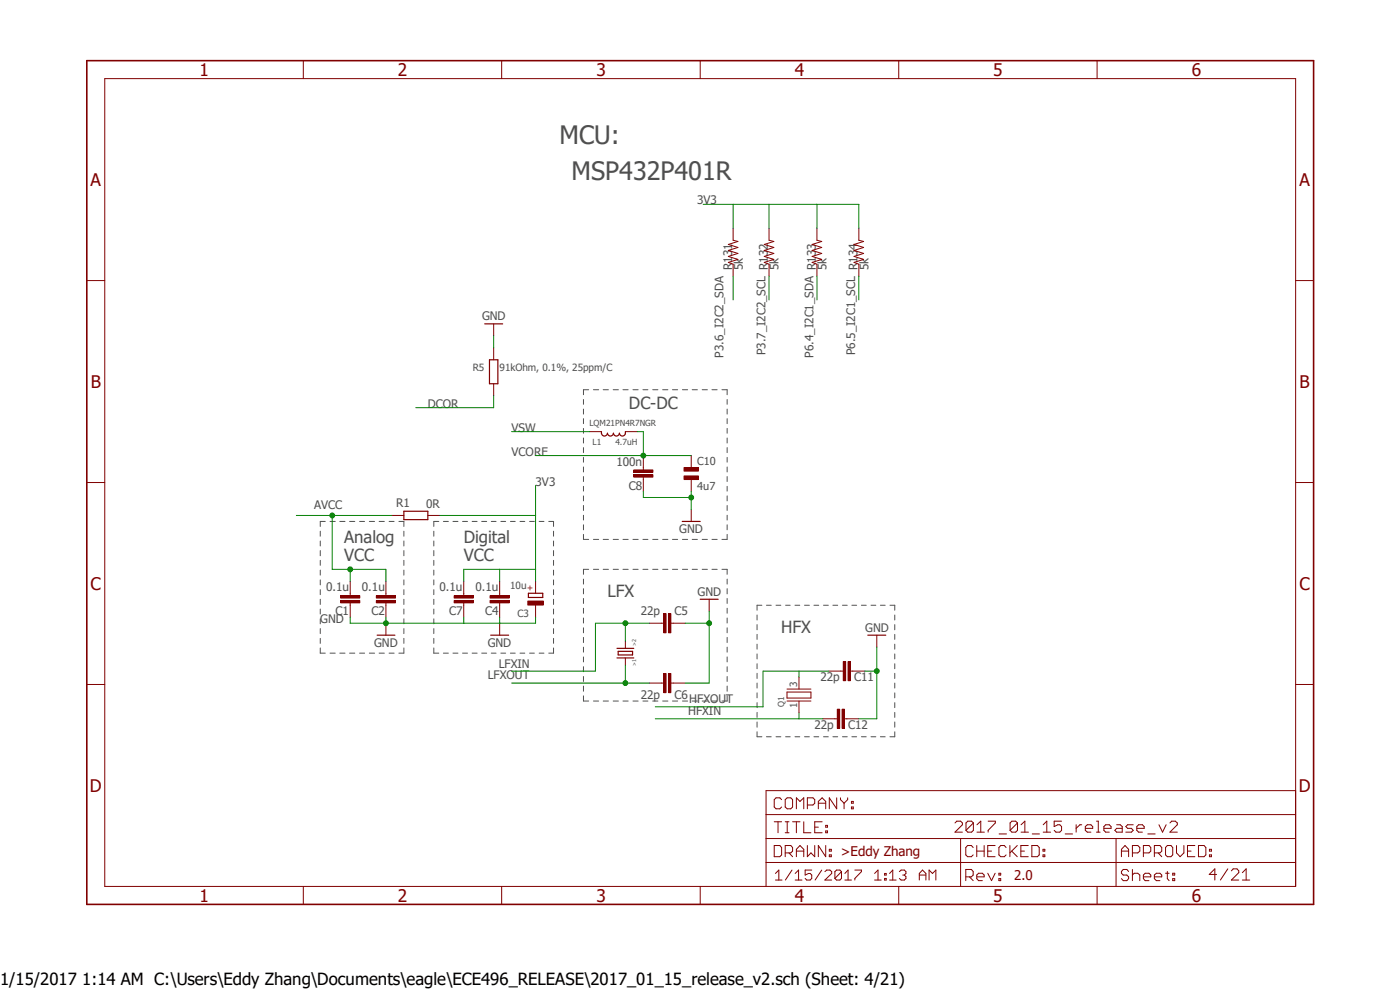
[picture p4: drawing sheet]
<svg xmlns="http://www.w3.org/2000/svg" width="297mm" height="210mm" viewBox="0 0 297 210" stroke-linecap="round" stroke-linejoin="round" font-family="sans-serif">
<path d="M17.9 12.5l261.2 179.9M279.1 12.5l-261.2 179.9" fill="none" stroke="#fff" stroke-width=".21"/>
<g fill="none" stroke="#505050" stroke-width=".21">
<path d="M123.8 84.8v1M123.8 86.8v1M123.8 88.8v1.1M123.8 90.9v1M123.8 92.9v1.1M123.8 95v1M123.8 97v1M123.8 99.1v1M124.9 82.7h-1.1v1M125.9 82.7h1.1M128 82.7h1.1M130.1 82.7h1.1"/>
<path d="M132.2 82.7h1.1M134.3 82.7h1.1M136.4 82.7h1.1M138.5 82.7h1.1M140.6 82.7h1.1M142.7 82.7h1.1M144.8 82.7h1.1M146.9 82.7h1.1M149 82.7h1.1M151 82.7h1.1M153.2 82.7h1.1v1M154.3 84.8v1"/>
<path d="M154.3 86.8v1M154.3 88.8v1.1M154.3 90.9v1M154.3 92.9v1.1M154.3 95v1M154.3 97v1M154.3 99.1v1M67.9 112.7v1M67.9 114.8v1M67.9 116.8v1.1M67.9 118.9v1M69 110.6h-1.1v1.1"/>
<path d="M70 110.6h1.1M72.1 110.6h1.1M74.2 110.6h1.1M76.3 110.6h1M78.4 110.6h1.1M80.4 110.6h1.1M82.5 110.6h1.1M84.6 110.6h1.1v1.1M85.7 112.7v1M85.7 114.8v1M85.7 116.8v1.1M85.7 118.9v1"/>
<path d="M92 112.7v1M92 114.8v1M92 116.8v1.1M92 118.9v1M93.1 110.6h-1.1v1.1M94.1 110.6h1M96.1 110.6h1.1M98.1 110.6h1.1M100.2 110.6h1M102.2 110.6h1.1M104.2 110.6h1M106.3 110.6h1"/>
<path d="M108.3 110.6h1M110.3 110.6h1M112.4 110.6h1M114.4 110.6h1M116.4 110.6h1v1.1M117.4 112.7v1M117.4 114.8v1M117.4 116.8v1.1M117.4 118.9v1M123.8 101.1v1.1M123.8 103.2v1M123.8 105.2v1.1"/>
<path d="M123.8 107.2v1.1M123.8 109.3v1M123.8 111.3v1.1M123.8 113.4v1h1.1M125.9 114.4h1.1M128 114.4h1.1M130.1 114.4h1.1M132.2 114.4h1.1M134.3 114.4h1.1M136.4 114.4h1.1M138.5 114.4h1.1M140.6 114.4h1.1"/>
<path d="M142.7 114.4h1.1M144.8 114.4h1.1M146.9 114.4h1.1M149 114.4h1.1M151 114.4h1.1M154.3 101.1v1.1M154.3 103.2v1M154.3 105.2v1.1M154.3 107.2v1.1M154.3 109.3v1M154.3 111.3v1.1M154.3 113.4v1h-1.1"/>
<path d="M67.9 120.9v1.1M67.9 123v1.1M67.9 125.1v1.1M67.9 127.1v1.1M67.9 129.2v1.1M67.9 131.3v1M67.9 133.3v1.1M67.9 135.4v1.1M67.9 137.5v1.1h1.1M70 138.6h1.1M72.1 138.6h1.1M74.2 138.6h1.1"/>
<path d="M76.3 138.6h1M78.4 138.6h1.1M80.4 138.6h1.1M82.5 138.6h1.1M85.7 120.9v1.1M85.7 123v1.1M85.7 125.1v1.1M85.7 127.1v1.1M85.7 129.2v1.1M85.7 131.3v1M85.7 133.3v1.1M85.7 135.4v1.1"/>
<path d="M85.7 137.5v1.1h-1.1M92 137.5v1.1h1.1M92 120.9v1.1M92 123v1.1M92 125.1v1.1M92 127.1v1.1M92 129.2v1.1M92 131.3v1M92 133.3v1.1M92 135.4v1.1M94.1 138.6h1M96.1 138.6h1.1"/>
<path d="M98.1 138.6h1.1M100.2 138.6h1M102.2 138.6h1.1M104.2 138.6h1M106.3 138.6h1M108.3 138.6h1M110.3 138.6h1M112.4 138.6h1M114.4 138.6h1M117.4 137.5v1.1h-1M117.4 120.9v1.1M117.4 123v1.1"/>
<path d="M117.4 125.1v1.1M117.4 127.1v1.1M117.4 129.2v1.1M117.4 131.3v1M117.4 133.3v1.1M117.4 135.4v1.1M123.8 122.9v1M123.8 124.9v1.1M123.8 127v1M123.8 129v1.1M123.8 131.1v1.1M123.8 133.2v1"/>
<path d="M123.8 135.2v1.1M123.8 137.3v1M123.8 139.4v1M124.9 120.8h-1.1v1M125.9 120.8h1.1M128 120.8h1.1M130.1 120.8h1.1M132.2 120.8h1.1M134.3 120.8h1.1M136.4 120.8h1.1M138.5 120.8h1.1M140.6 120.8h1.1"/>
<path d="M142.7 120.8h1.1M144.8 120.8h1.1M146.9 120.8h1.1M149 120.8h1.1M151 120.8h1.1M153.2 120.8h1.1v1M154.3 122.9v1M154.3 124.9v1.1M154.3 127v1M154.3 129v1.1M154.3 131.1v1.1M154.3 133.2v1"/>
<path d="M154.3 135.2v1.1M154.3 137.3v1M154.3 139.4v1M160.6 130.5v1M160.6 132.5v1.1M160.6 134.6v1M160.6 136.7v1M160.6 138.7v1.1M161.6 128.4h-1v1.1M162.6 128.4h1M164.6 128.4h1.1M166.7 128.4h.9"/>
<path d="M168.7 128.4h1M170.7 128.4h1M172.7 128.4h1M174.7 128.4h1M176.7 128.4h1M178.7 128.4h1M180.7 128.4h1M182.8 128.4h1M184.8 128.4h1M186.8 128.4h1M188.8 128.4h1v1.1M189.8 130.5v1"/>
<path d="M189.8 132.5v1.1M189.8 134.6v1M189.8 136.7v1M189.8 138.7v1.1M123.8 141.4v1.1M123.8 143.5v1.1M123.8 145.5v1.1M123.8 147.6v1.1h1.1M125.9 148.7h1.1M128 148.7h1.1M130.1 148.7h1.1M132.2 148.7h1.1"/>
<path d="M134.3 148.7h1.1M136.4 148.7h1.1M138.5 148.7h1.1M140.6 148.7h1.1M142.7 148.7h1.1M144.8 148.7h1.1M146.9 148.7h1.1M149 148.7h1.1M151 148.7h1.1M154.3 141.4v1.1M154.3 143.5v1.1M154.3 145.5v1.1"/>
<path d="M154.3 147.6v1.1h-1.1M160.6 140.8v1.1M160.6 142.8v1.1M160.6 144.9v1.1M160.6 147v1M160.6 149.1v1M160.6 151.1v1.1M160.6 153.2v1.1M160.6 155.2v1.1h1M162.6 156.3h1M164.6 156.3h1.1M166.7 156.3h.9"/>
<path d="M168.7 156.3h1M170.7 156.3h1M172.7 156.3h1M174.7 156.3h1M176.7 156.3h1M178.7 156.3h1M180.7 156.3h1M182.8 156.3h1M184.8 156.3h1M186.8 156.3h1M189.8 155.2v1.1h-1M189.8 140.8v1.1"/>
<path d="M189.8 142.8v1.1M189.8 144.9v1.1M189.8 147v1M189.8 149.1v1M189.8 151.1v1.1M189.8 153.2v1.1"/>
</g>
<path d="M80 134.7h3.8" fill="none" stroke="#800000" stroke-width=".25"/>
<path d="M81.9 125.9v.5M81.9 127.9v.5M81.9 132.2v2.5" fill="none" stroke="#800000" stroke-width=".21"/>
<path d="M79.8 127.4h4.1v.5h-4.1z" fill-rule="evenodd" fill="#800000"/>
<path d="M79.8 127.4h4.1v.5h-4.1z" fill="none" stroke="#800000" stroke-width=".21"/>
<path d="M79.8 126.4h4.1v.5h-4.1z" fill-rule="evenodd" fill="#800000"/>
<path d="M74.3 125.9v.5M74.3 127.9v.5M79.8 126.4h4.1v.5h-4.1zM81.9 123.3v2.6M81.9 128.4v2.5" fill="none" stroke="#800000" stroke-width=".21"/>
<path d="M72.3 127.4h4v.5h-4z" fill-rule="evenodd" fill="#800000"/>
<path d="M72.3 127.4h4v.5h-4z" fill="none" stroke="#800000" stroke-width=".21"/>
<path d="M72.3 126.4h4v.5h-4z" fill-rule="evenodd" fill="#800000"/>
<path d="M72.3 126.4h4v.5h-4zM74.3 123.3v2.6M74.3 128.4v2.5M140.3 132.2h.5M142.3 132.2h.5" fill="none" stroke="#800000" stroke-width=".21"/>
<path d="M141.8 130.2h.5v4h-.5z" fill-rule="evenodd" fill="#800000"/>
<path d="M141.8 130.2h.5v4h-.5z" fill="none" stroke="#800000" stroke-width=".21"/>
<path d="M140.8 130.2h.5v4h-.5z" fill-rule="evenodd" fill="#800000"/>
<path d="M137.8 132.2h2.5M140.8 130.2h.5v4h-.5zM142.8 132.2h2.6M140.3 144.9h.5M142.3 144.9h.5" fill="none" stroke="#800000" stroke-width=".21"/>
<path d="M141.8 142.9h.5v4h-.5z" fill-rule="evenodd" fill="#800000"/>
<path d="M141.8 142.9h.5v4h-.5z" fill="none" stroke="#800000" stroke-width=".21"/>
<path d="M140.8 142.9h.5v4h-.5z" fill-rule="evenodd" fill="#800000"/>
<g fill="none" stroke="#800000" stroke-width=".21">
<path d="M22.2 16.7h252.7v171.3h-252.7zM64.3 12.9v3.8M106.4 12.9v3.8M148.5 12.9v3.8M190.7 12.9v3.8M232.7 12.9v3.8M18.4 59.5h3.8M274.9 59.5h3.8M18.4 102.4h3.8M274.9 102.4h3.8M150.5 127.1v2.6M18.4 145.2h3.8"/>
<path d="M137.8 144.9h2.5M140.8 142.9h.5v4h-.5zM142.8 144.9h2.6M274.9 145.2h3.8M162.5 177.9h112.4M162.5 172.8h112.4M164.3 179.4h1.1l.4 .4v1.6l-.4 .3h-1.1zM164.3 174.3h1.5M165.1 174.3v2.4M165.8 169.6l-.4-.4h-.8l-.3 .4v1.6l.3 .4h.8l.4-.4M166.6 169.6l.4-.4h.8l.3 .4v1.6l-.3 .4h-.8l-.4-.4zM166.6 174.3h.8"/>
<path d="M166.6 176.7h.8M167 174.3v2.4M168.1 174.3h1.6M169 171.6v-2.4l.7 .8 .8-.8v2.4M169 174.3v2.4M170.5 174.3v2.4h1.5M171.3 170.8h1.2l.3-.4v-.8l-.3-.4h-1.2v2.4M171.3 179.4v2.3l.7-.8 .8 .8v-2.3M172.8 175.5h.8M173.6 171.6v-1.6l.8-.8 .8 .8v1.6M173.6 170.4h1.6M174.4 174.3h-1.6v2.4h1.6"/>
<path d="M175.2 179.4v2.3l-1.6-2.3v2.3M175.2 175.1h.4v.4h-.4zM175.2 176.3h.4v.4h-.4zM177.5 169.2v2.4l-1.6-2.4v2.4M178.3 169.2v.4l.8 .8M179.1 170.4v1.2M179.8 169.2v.4l-.7 .8M180.6 171.2h.4v.4h-.4zM180.6 170h.4v.4h-.4zM202.6 174.6l.4-.4h.8l.4 .4v.4l-1.6 1.5h1.6M203.8 177.9v10.1M206.5 179.8l-.4-.4h-.8l-.4 .4v1.6l.4 .3h.8l.4-.3"/>
<path d="M206.5 174.6v1.5l-.4 .4h-.8l-.4-.4M206.5 174.6l-.4-.4h-.8l-.4 .4v1.5M206.5 174.6l-1.6 1.5M207.2 179.4v2.3M207.3 176.5h1.5M207.3 175l.8-.8v2.3M208.8 179.4v2.3M209.6 174.2h1.6v.4l-1.6 1.5v.4M211.1 179.4h-1.6v2.3h1.6M212 176.9h1.5M213.4 179.8l-.3-.4h-.8l-.4 .4v1.6l.4 .3h.8l.3-.3M214.2 179.4v2.3"/>
<path d="M215.8 179.4l-1.6 1.5M215.9 174.6v1.5l-.4 .4h-.8l-.4-.4M215.9 174.6l-.4-.4h-.8l-.4 .4v1.5M215.9 174.6l-1.6 1.5M216.6 176.5h1.6M216.6 175l.8-.8v2.3M218.1 179.4h-1.5v2.3h1.5M218.9 179.4h1.2l.4 .4v1.6l-.4 .3h-1.2zM219 176.9h1.5M221.3 176.5h1.6M221.3 175l.8-.8v2.3M225.2 174.2h-1.6v1.1l.8-.3h.4l.4 .3v.8l-.4 .4h-.8l-.4-.4"/>
<path d="M226 176.9h1.5M228.3 175v1.5M229.5 175h-.4l-.8 .7M230.3 175.7h1.5v-.4l-.4-.3h-.7l-.4 .3v.8l.4 .4h.7M232.6 176.5h.8M232.6 174.2h.4v2.3M234.2 175.7h1.5v-.4l-.4-.3h-.7l-.4 .3v.8l.4 .4h.7M236.8 177.9v10.1M236.9 175h.8l.4 .3v1.2h-1.2l-.4-.4 .4-.4h1.2M240.4 175h-1.2l-.4 .3 .4 .4h.8l.4 .4-.4 .4h-1.2M241.2 175.7h1.5v-.4l-.3-.3h-.8l-.4 .3v.8l.4 .4h.8M243.5 176.9h1.6"/>
<path d="M245.9 175l.7 1.5 .8-1.5M247.6 179.4h.8l.4 .4v1.6l-.4 .3h-.8l-.3-.3v-1.6zM248.2 174.6l.4-.4h.7l.5 .4v.4l-1.6 1.5h1.6M249.6 179.4v1.5l.8 .8 .8-.8v-1.5M253.5 179.4h-1.6v2.3h1.6M254.3 179.4h1.1l.4 .4v1.6l-.4 .3h-1.1zM274.9 167.7h-112.4v20.3M64.3 188v3.9M106.4 188v3.9M148.5 188v3.9M162.5 183h112.4M164.5 185.3l.7-.7v2.1"/>
<path d="M164.5 186.7h1.4M166.6 180.9h1.2l.3-.3v-.8l-.3-.4h-1.2v2.3M167.4 180.9l.7 .8M168 184.6l-1.4 2.1M168.7 186.7h1.4M168.7 185.3l.7-.7v2.1M169 181.7v-1.5l.7-.8 .8 .8v1.5M169 180.6h1.5M172.2 184.6h-1.4v1l.7-.3h.4l.3 .3v.8l-.3 .3h-.7l-.4-.3M174.3 184.6l-1.4 2.1M175 184.9l.4-.3h.7l.3 .3v.4l-1.4 1.4h1.4M175.9 181.4h.5v.3h-.5z"/>
<path d="M175.9 180.2h.5v.4h-.5zM178.5 184.9v1.5l-.3 .3h-.7l-.4-.3M178.5 184.9l-.3-.3h-.7l-.4 .3v1.5M178.5 184.9l-1.4 1.5M179.2 186.7h1.4M179.2 185.3l.7-.7v2.1M181.4 184.6h1.4v.3l-1.4 1.5v.3M185.5 186.7h1.4M185.5 185.3l.8-.7v2.1M187.7 186.4h.3v.3h-.3zM187.7 185.3h.3v.3h-.3zM188.7 186.7h1.4"/>
<path d="M188.7 185.3l.7-.7v2.1M190.7 188v3.9M190.8 184.9l.4-.3h.7l.3 .3v.4l-.3 .3M191.5 185.6h.4M191.9 185.6l.3 .4v.4l-.3 .3h-.7l-.4-.3M195 185.6h1.4M195 186.7v-1.4l.7-.7 .7 .7v1.4M197.1 186.7v-2.1l.7 .7 .7-.7v2.1M204.9 186h1.2l.4-.4v-.7l-.4-.5h-1.2v2.4M205.7 186l.8 .8M207.2 186h1.6v-.4l-.4-.3h-.8l-.4 .3v.8l.4 .4h.8M207.2 180.6h1.6"/>
<path d="M209.5 185.3l.9 1.5 .7-1.5M209.5 180.6h.9M211.9 185.3h.4v.3h-.4zM211.9 186.4h.4v.4h-.4zM214.6 180.6l1.2 1.1M216.6 180.6h.7M221.3 181.4h.4v.3h-.4zM221.3 180.2h.4v.4h-.4zM232.7 188v3.9M237.9 181.7v-1.5l.8-.8 .7 .8v1.5M237.9 180.6h1.5M239.4 184.9l-.3-.5h-.8l-.4 .5v.4l.4 .3h.8l.3 .4v.4l-.3 .4h-.8l-.4-.4"/>
<path d="M240.2 180.9h1.2l.4-.3v-.8l-.4-.4h-1.2v2.3M240.2 184.4v2.4M240.2 185.6l.4-.3h.8l.4 .3v1.2M242.6 186h1.5v-.4l-.3-.3h-.8l-.4 .3v.8l.4 .4h.8M242.6 180.9h1.2l.3-.3v-.8l-.3-.4h-1.2v2.3M244.9 186h1.6v-.4l-.4-.3h-.8l-.4 .3v.8l.4 .4h.8M244.9 180.9h1.2l.4-.3v-.8l-.4-.4h-1.2v2.3M245.7 180.9l.8 .8M247.3 185.3h.7M247.6 184.9v1.5l.4 .4M248.8 185.3h.4v.3h-.4zM248.8 186.4h.4v.4h-.4z"/>
<path d="M251.9 180.6h.8M256.6 181.4h.4v.3h-.4zM256.6 180.2h.4v.4h-.4zM258.1 185.5h-1.6l1.2-1.2v2.4M260.5 184.3l-1.6 2.4M261.2 184.7l.4-.4h.8l.4 .4v.4l-1.6 1.6h1.6M263.6 186.7h1.5M263.6 185.1l.8-.8v2.4"/>
</g>
<path d="M148.5 127.1h3.9" fill="none" stroke="#800000" stroke-width=".25"/>
<path d="M18.4 12.9h260.3v179h-260.3z" fill="none" stroke="#800000" stroke-width=".34"/>
<path d="M145.1 99.2h3.1v.7h-3.1z" fill-rule="evenodd" fill="#800000"/>
<path d="M145.1 99.2h3.1v.7h-3.1z" fill="none" stroke="#800000" stroke-width=".21"/>
<path d="M145.1 101h3.1v.7h-3.1z" fill-rule="evenodd" fill="#800000"/>
<path d="M125.1 91.6h2.5M132.7 91.6h2.5M146.6 96.6v2.6M145.1 101h3.1v.7h-3.1zM146.6 101.7v2.6M106 125.9v.5M106 127.9v.5M106 132.2v2.5" fill="none" stroke="#800000" stroke-width=".21"/>
<path d="M127.6 91.6a.67 .67 0 0 0 .4 .9 .67 .67 0 0 0 .9-.6 .64 .64 0 0 0 .6 .6 .64 .64 0 0 0 .6-.6 .64 .64 0 0 0 .7 .6 .64 .64 0 0 0 .6-.6 .67 .67 0 0 0 .8 .6 .67 .67 0 0 0 .5-.9M104.1 134.7h3.8" fill="none" stroke="#800000" stroke-width=".25"/>
<path d="M104 127.4h4v.5h-4z" fill-rule="evenodd" fill="#800000"/>
<path d="M104 127.4h4v.5h-4z" fill="none" stroke="#800000" stroke-width=".21"/>
<path d="M104 126.4h4v.5h-4z" fill-rule="evenodd" fill="#800000"/>
<path d="M98.4 125.9v.5M98.4 127.9v.5M104 126.4h4v.5h-4zM106 123.3v2.6M106 128.4v2.5" fill="none" stroke="#800000" stroke-width=".21"/>
<path d="M96.4 127.4h4v.5h-4z" fill-rule="evenodd" fill="#800000"/>
<path d="M96.4 127.4h4v.5h-4z" fill="none" stroke="#800000" stroke-width=".21"/>
<path d="M96.4 126.4h4v.5h-4z" fill-rule="evenodd" fill="#800000"/>
<path d="M96.4 126.4h4v.5h-4zM98.4 123.3v2.6M98.4 128.4v2.5" fill="none" stroke="#800000" stroke-width=".21"/>
<path d="M112.1 125.9h3v.8h-3z" fill="none" stroke="#800000" stroke-width=".25"/>
<path d="M112 127.5h3.3v.9h-3.3z" fill-rule="evenodd" fill="#800000"/>
<path d="M104.7 68.7v2.5M104.7 73.8v2.5M104.7 81.4v2.5M136.5 99.2v.5M83.1 109.3h2.6M90.8 109.3h2.5M136.5 101.2v.5M146.6 108.1v2.5M112 127.5h3.3v.9h-3.3zM113.6 123.3v2.6M113.6 128.4v2.5" fill="none" stroke="#800000" stroke-width=".21"/>
<path d="M102.8 68.7h3.8M103.8 76.3h1.8v5.1h-1.8zM85.7 108.5h5.1v1.7h-5.1zM144.7 110.6h3.8" fill="none" stroke="#800000" stroke-width=".25"/>
<path d="M134.5 100.7h4v.5h-4z" fill-rule="evenodd" fill="#800000"/>
<path d="M134.5 100.7h4v.5h-4z" fill="none" stroke="#800000" stroke-width=".21"/>
<path d="M134.5 99.7h4v.5h-4z" fill-rule="evenodd" fill="#800000"/>
<path d="M134.5 99.7h4v.5h-4zM136.5 96.6v2.6M136.5 101.7v2.6M178.4 142.4h.5M180.4 142.4h.5" fill="none" stroke="#800000" stroke-width=".21"/>
<path d="M179.9 140.3h.5v4.1h-.5z" fill-rule="evenodd" fill="#800000"/>
<path d="M179.9 140.3h.5v4.1h-.5z" fill="none" stroke="#800000" stroke-width=".21"/>
<path d="M178.9 140.3h.5v4.1h-.5z" fill-rule="evenodd" fill="#800000"/>
<path d="M175.9 142.4h2.5M177.1 152.5h.5M178.9 140.3h.5v4.1h-.5zM179.2 152.5h.5M180.9 142.4h2.6" fill="none" stroke="#800000" stroke-width=".21"/>
<path d="M178.6 150.5h.6v4h-.6z" fill-rule="evenodd" fill="#800000"/>
<path d="M178.6 150.5h.6v4h-.6z" fill="none" stroke="#800000" stroke-width=".21"/>
<path d="M177.6 150.5h.5v4h-.5z" fill-rule="evenodd" fill="#800000"/>
<g fill="none" stroke="#800000" stroke-width=".21">
<path d="M155.5 48.4v2.6l1 .2-2 .7 2 .6-2 .6 2 .7-2 .6 2 .6-2 .7 1 .3v2.6M163.2 48.4v2.6l1 .2-2.1 .7 2.1 .6-2.1 .6 2.1 .7-2.1 .6 2.1 .6-2.1 .7 1.1 .3v2.6M173.3 48.4v2.6l1 .2-2 .7 2 .6-2 .6 2 .7-2 .6 2 .6-2 .7 1 .3v2.6M182.2 48.4v2.6l1 .2-2 .7 2 .6-2 .6 2 .7-2 .6 2 .6-2 .7 1 .3v2.6M132.7 136v1.5M132.7 139.6v1.5M186 134.7v2.6M167 146.2h5M167 148.7h5M167 146.8h5v1.3h-5zM169.5 143.6v2.6M169.5 148.7v2.5"/>
<path d="M174.6 152.5h2.5M177.6 150.5h.5v4h-.5zM179.7 152.5h2.5"/>
</g>
<path d="M130.9 137.5h3.6M130.9 139.6h3.6M131.1 138.2h3.1v.7h-3.1zM184.1 134.7h3.8" fill="none" stroke="#800000" stroke-width=".25"/>
<path d="M135.2 91.6h1.3v5h10.1" fill="none" stroke="#008000" stroke-width=".21"/>
<circle cx="136.5" cy="96.6" r=".51" fill="#008000"/>
<g fill="none" stroke="#008000" stroke-width=".21">
<path d="M108.5 91.6h16.6M113.6 96.6h22.9M62.9 109.3h20.2M139 152.5h35.6M169.5 142.4v1.2M169.5 151.2v1.3M175.9 142.4h-14v7.5h-22.9"/>
<circle cx="136.5" cy="96.6" r=".51"/>
</g>
<circle cx="70.5" cy="109.3" r=".51" fill="#008000"/>
<g fill="none" stroke="#008000" stroke-width=".21">
<path d="M70.5 109.3v11.5h11.4v2.5M74.3 120.8v2.5"/>
<circle cx="70.5" cy="109.3" r=".51"/>
</g>
<circle cx="74.3" cy="120.8" r=".51" fill="#008000"/>
<g fill="none" stroke="#008000" stroke-width=".21">
<path d="M104.7 83.9v2.6h-16.5M108.5 144.9h29.3M132.7 141.1v3.8"/>
<circle cx="74.3" cy="120.8" r=".51"/>
</g>
<circle cx="132.7" cy="144.9" r=".51" fill="#008000"/>
<g fill="none" stroke="#008000" stroke-width=".21">
<path d="M132.7 132.2v3.8M137.8 132.2h-11.5v10.2h-17.8"/>
<circle cx="132.7" cy="144.9" r=".51"/>
</g>
<circle cx="132.7" cy="132.2" r=".51" fill="#008000"/>
<g fill="none" stroke="#008000" stroke-width=".21">
<path d="M149.2 43.3h33v5.1M155.5 43.3v5.1M163.2 43.3v5.1M173.3 43.3v5.1M173.3 58.6v5M182.2 58.6v5M93.3 109.3h20.3M113.6 103v20.3M106 120.8v2.5M113.6 120.8h-15.2v2.5M145.4 132.2h5.1M150.5 129.7v15.2"/>
<circle cx="132.7" cy="132.2" r=".51"/>
</g>
<circle cx="150.4" cy="132.2" r=".51" fill="#008000"/>
<g fill="none" stroke="#008000" stroke-width=".21">
<path d="M136.5 104.3v1.2h10.1v-1.2M145.4 144.9h5.1"/>
<circle cx="150.4" cy="132.2" r=".51"/>
</g>
<circle cx="146.6" cy="105.5" r=".51" fill="#008000"/>
<g fill="none" stroke="#008000" stroke-width=".21">
<path d="M104.7 71.2v2.6M146.6 105.5v2.6M186 137.3v15.2h-3.8M183.5 142.4h2.5"/>
<circle cx="146.6" cy="105.5" r=".51"/>
</g>
<circle cx="186" cy="142.4" r=".51" fill="#008000"/>
<g fill="none" stroke="#008000" stroke-width=".21">
<path d="M74.3 130.9v1.3h7.6v-1.3"/>
<circle cx="186" cy="142.4" r=".51"/>
</g>
<circle cx="81.9" cy="132.2" r=".51" fill="#008000"/>
<g fill="none" stroke="#008000" stroke-width=".21">
<path d="M155.5 58.6v5M163.2 58.6v5M98.4 130.9v1.3M106 130.9v1.3M113.6 130.9v1.3h-31.7"/>
<circle cx="81.9" cy="132.2" r=".51"/>
</g>
<g font-size="5.4" fill="#505050">
<text x="118.7" y="30.6">MCU:</text>
<text x="121.2" y="38.3">MSP432P401R</text>
</g>
<g font-size="3.7" fill="#800000">
<text x="42.3" y="16.1">1</text>
<text x="84.4" y="16.1">2</text>
<text x="126.5" y="16.1">3</text>
<text x="168.6" y="16.1">4</text>
<text x="210.7" y="16.1">5</text>
<text x="252.9" y="16.1">6</text>
<text x="19.2" y="39.4">A</text>
<text x="275.7" y="39.4">A</text>
<text x="19.3" y="82.3">B</text>
<text x="275.7" y="82.3">B</text>
<text x="19.2" y="125.1">C</text>
<text x="275.7" y="125.1">C</text>
<text x="19.1" y="167.9">D</text>
<text x="275.5" y="167.9">D</text>
<text x="42.3" y="191.3">1</text>
<text x="84.4" y="191.3">2</text>
<text x="126.5" y="191.3">3</text>
<text x="168.6" y="191.3">4</text>
<text x="210.7" y="191.3">5</text>
<text x="252.9" y="191.3">6</text>
</g>
<g font-size="3.6" fill="#505050">
<text x="133.4" y="86.7">DC-DC</text>
<text x="73" y="115.2">Analog</text>
<text x="73" y="119">VCC</text>
<text x="98.4" y="119">VCC</text>
<text x="98.4" y="115.2">Digital</text>
<text x="128.9" y="126.6">LFX</text>
<text x="165.7" y="134.2">HFX</text>
</g>
<text font-size="3.6" x="0" y="209">1/15/2017 1:14 AM C:\Users\Eddy Zhang\Documents\eagle\ECE496_RELEASE\2017_01_15_release_v2.sch (Sheet: 4/21)</text>
<g font-size="2.8" fill="#800000">
<text x="178.4" y="181.7">&gt;Eddy Zhang</text>
<text x="215.2" y="186.8">2.0</text>
</g>
<g font-size="2.5" fill="#505050">
<text x="147.9" y="43.4">3V3</text>
<text x="155.3" y="57.3" transform="rotate(-90 155.3 57.3)">R131</text>
<text x="157.6" y="57.3" transform="rotate(-90 157.6 57.3)">5k</text>
<text x="165.2" y="57.3" transform="rotate(-90 165.2 57.3)">5k</text>
<text x="175.3" y="57.3" transform="rotate(-90 175.3 57.3)">5k</text>
<text x="184.2" y="57.3" transform="rotate(-90 184.2 57.3)">5k</text>
<text x="102.3" y="67.9">GND</text>
<text x="153.5" y="75.9" transform="rotate(-90 153.5 75.9)">P3.6_I2C2_SDA</text>
<text x="162.4" y="75.4" transform="rotate(-90 162.4 75.4)">P3.7_I2C2_SCL R132</text>
<text x="172.6" y="75.9" transform="rotate(-90 172.6 75.9)">P6.4_I2C1_SDA R133</text>
<text x="181.4" y="75.4" transform="rotate(-90 181.4 75.4)">P6.5_I2C1_SCL R134</text>
<text x="90.8" y="86.5">DCOR</text>
<text x="108.5" y="91.6">VSW</text>
<text x="108.5" y="96.6">VCORE</text>
<text x="130.8" y="98.8">100n</text>
<text x="84" y="107.5">R1</text>
<text x="90.4" y="107.8">0R</text>
<text x="113.6" y="103">3V3</text>
<text x="133.4" y="103.9">C8</text>
<text x="66.7" y="108.1">AVCC</text>
<text x="144.1" y="113.2">GND</text>
<text x="69.2" y="125.5">0.1u</text>
<text x="76.8" y="125.5">0.1u</text>
<text x="93.3" y="125.5">0.1u</text>
<text x="100.9" y="125.5">0.1u</text>
<text x="71.2" y="130.6">C1</text>
<text x="78.8" y="130.6">C2</text>
<text x="95.3" y="130.6">C7</text>
<text x="102.9" y="130.6">C4</text>
<text x="135.9" y="130.6">22p</text>
<text x="143.1" y="130.6">C5</text>
<text x="148" y="126.4">GND</text>
<text x="67.9" y="132.2">GND</text>
<text x="79.4" y="137.3">GND</text>
<text x="103.5" y="137.3">GND</text>
<text x="183.6" y="134">GND</text>
<text x="105.8" y="141.6">LFXIN</text>
<text x="103.5" y="144.1">LFXOUT</text>
<text x="135.9" y="148.3">22p</text>
<text x="143.1" y="148.3">C6</text>
<text x="146.2" y="149.2">HFXOUT</text>
<text x="174" y="144.5">22p</text>
<text x="181.2" y="144.5">C11</text>
<text x="146" y="151.8">HFXIN</text>
<text x="172.8" y="154.6">22p</text>
<text x="179.9" y="154.6">C12</text>
</g>
<g font-size="2.3" fill="#505050">
<text x="147.9" y="98.6">C10</text>
<text x="147.9" y="103.9">4u7</text>
</g>
<g font-size="2.1" fill="#505050">
<text x="100.3" y="78.8">R5</text>
<text x="106" y="78.6">91kOhm, 0.1%, 25ppm/C</text>
<text x="108.2" y="125.1">10u</text>
<text x="109.8" y="130.9">C3</text>
<text x="169.1" y="145.8" transform="rotate(-90 169.1 145.8)">3</text>
<text x="169.1" y="150.2" transform="rotate(-90 169.1 150.2)">1</text>
</g>
<g font-size="1.8" fill="#505050">
<text x="125.1" y="90.3">LQM21PN4R7NGR</text>
<text x="125.7" y="94.4">L1</text>
<text x="130.6" y="94.4">4.7uH</text>
<text x="166.3" y="150" transform="rotate(-90 166.3 150)">Q1</text>
</g>
<text font-size="1.8" fill="#800000" x="113" y="125.4" transform="rotate(-90 113 125.4)">+</text>
<g font-size="1.1" fill="#505050">
<text x="135" y="137" transform="rotate(-90 135 137)">&gt;2</text>
<text x="135" y="141.4" transform="rotate(-90 135 141.4)">&gt;1</text>
</g>
</svg>
